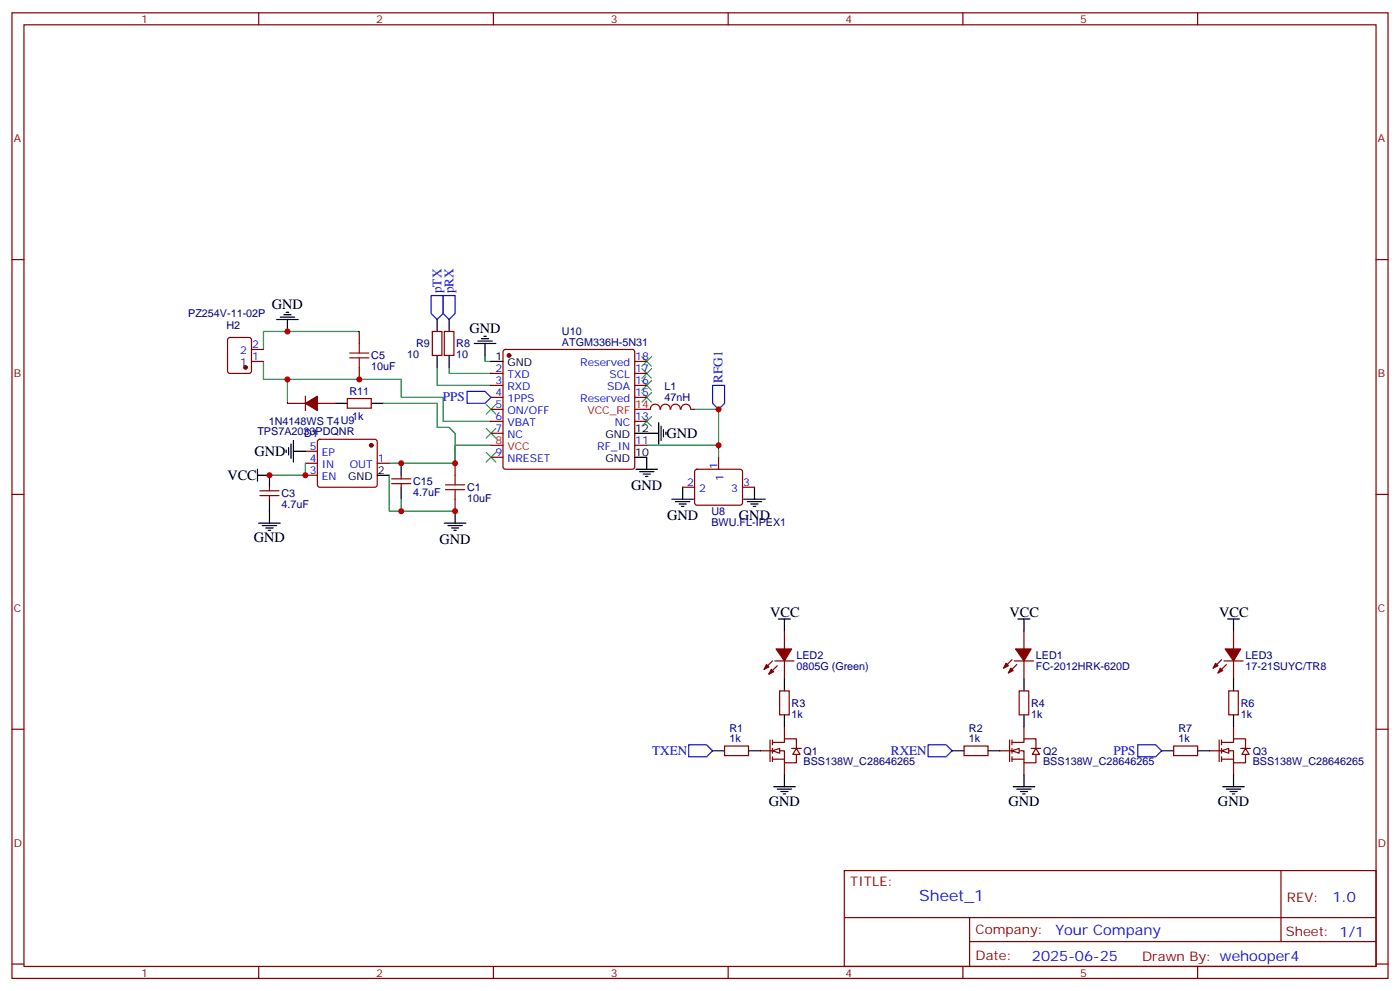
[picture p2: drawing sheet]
<svg xmlns="http://www.w3.org/2000/svg" width="412mm" height="292mm" viewBox="0 0 412 292" stroke-linecap="round" stroke-linejoin="round" font-family="sans-serif">
<g fill="none" stroke="#870000" stroke-width=".35">
<path d="M3.5 3.8h405.4v284.3h-405.4zM7.1 7.3h398.2v277.3h-398.2zM76.2 3.8v3.5M145.3 3.8v3.5M214.5 3.8v3.5M283.6 3.8v3.5M352.8 3.8v3.5M3.5 76.4h3.6M405.3 76.4h3.6M105.8 97.6v3.5M127.4 97.6h2.8v7.1h-2.8zM130.9 97.6h2.8v7.1h-2.8z"/>
<path d="M84.7 118.8h5.3M90 116.7v4.2M93.5 118.8h5.3M102.3 117.4h7.1v2.8h-7.1zM105.8 108.2v3.5M144.6 110h3.6M144.6 113.5h3.6M144.6 117h3.6M148.4 103.1l.5-.2h37.4l.5 .2 .2 .5v33.9l-.3 .5-.4 .2h-37.4l-.5-.3-.2-.4v-33.9zM187 110h3.5M187 113.5h3.5M187 117h3.5"/>
<path d="M187 106.4h3.5M90 136.4h3.5M90 139.9h3.5M90 132.9h3.5M93.7 129.6l.5-.2h16.2l.5 .2 .2 .5v12.7l-.2 .5-.5 .2h-16.2l-.5-.3-.2-.4v-12.7zM111.1 136.4h3.6M118.2 139.9v1.1M134.1 136.4v3.5M144.6 120.5h3.6M144.6 124.1h3.6M144.6 127.6h3.6M144.6 134.7h3.6"/>
<path d="M187 124.1h3.5M187 131.1h3.5M190.5 120.5h1.1M191.6 120.5a1.41 1.41 0 0 1 1.4-1.5 1.41 1.41 0 0 1 1.4 1.5M194.6 120.5a1.41 1.41 0 0 1 1.4-1.5 1.41 1.41 0 0 1 1.4 1.5M197.6 120.5a1.41 1.41 0 0 1 1.4-1.5 1.41 1.41 0 0 1 1.4 1.5M200.6 120.5a1.41 1.41 0 0 1 1.4-1.5 1.41 1.41 0 0 1 1.4 1.5M203.6 120.5h1M204.8 138.4l.5-.2h12.7l.5 .2 .2 .5v9.4l-.7 .5-13-.1-.4-.6v-9.2zM211.7 134.7v3.5M3.5 145.6h3.6M76.6 145.9h5.6"/>
<path d="M76.6 144.5h5.6M79.4 143.5v1M79.4 145.9v1.1M115.4 142.4h5.6M115.4 141h5.6M118.2 142.4v1.1M134.1 147v3.5M201.1 143.5h3.5M218.7 143.5h3.5M405.3 145.6h3.6M3.5 214.7h3.6M359.1 217.9v6.4"/>
<path d="M359.8 218.6h3.6v-1h3.5v2.8M359.8 217.9v1.4M363.4 214v3.6M405.3 214.7h3.6M356.3 221.1h7.1v3.5h3.5v-2.5M359.8 220.4v1.4M359.8 222.8v1.5M359.8 223.6h3.6M363.4 224.6v3.5M365.5 220.4h2.8M248.7 256.4h156.6v28.2h-156.6zM377.3 256.4v20.9"/>
<path d="M248.7 270.2h156.5M285.6 277.3h119.6M285.6 270.2v14.1M3.5 283.9h3.6M76.2 284.6v3.5M145.3 284.6v3.5M214.5 284.6v3.5M283.6 284.6v3.5M352.8 284.6v3.5M405.3 283.9h3.6"/>
</g>
<g fill="none" stroke="#008700" stroke-width=".35">
<path d="M105.8 97.6h-28.2v5.3M77.6 106.4v5.3h7.1M84.7 111.7h33.5v5.3h12.3v7.1h14.1M84.7 111.7v7.1M112.9 118.8h15.9v7h3.5l1.8 1.8v8.8M128.8 108.2v5.3h15.8M132.3 108.2v1.8h12.3M142.9 104.7v1.7h1.7M90 136.4v3.5h-10.6M114.7 139.9v10.6h19.4M114.7 136.4h19.4M144.6 131.1h-10.5v5.3"/>
<path d="M190.5 131.1h21.2M204.6 120.5h7.1v14.2M118.2 147v3.5"/>
</g>
<g fill="none" stroke="#000" stroke-width=".35">
<path d="M81.5 94.1h6.3M82.5 93.4h4.3M83.6 92.7h2.1M84.3 92h.7M84.7 94.1v3.5M128.8 94.1v3.5M132.3 94.1v3.5M141.8 99.7h2.1M142.5 99h.7M98.8 118.8h3.5M109.4 118.8h3.5M128.8 104.7v3.5"/>
<path d="M132.3 104.7v3.5M139.7 101.1h6.3M140.8 100.4h4.2M142.9 101.1v3.6M144.6 106.4h3.6M79.4 139.9v3.6M84.3 132.5v.7M85 131.8v2.1M85.7 130.8v4.2M86.4 132.9h3.6M86.4 129.7v6.4M111.1 139.9h3.6"/>
<path d="M118.2 136.4v3.5M187 134.7h3.5v3.5M187 127.6h7M187.3 138.2h6.4M188.4 138.9h4.2M189.4 139.6h2.2M194 124.4v6.4M194.7 125.5v4.2M195.4 126.5v2.2M196.1 127.2v.8M76.2 154.1h6.3M77.3 154.8h4.2"/>
<path d="M78.3 155.5h2.1M79 156.2h.7M79.4 147v7.1M118.2 143.5v3.5M130.9 154.1h6.3M131.9 154.8h4.3M133 155.5h2.1M133.7 156.2h.7M134.1 150.5v3.6M190.1 140.3h.8M197.9 147h6.4M199 147.7h4.2"/>
<path d="M200 148.4h2.1M200.7 149.1h.7M201.1 143.5v3.5M219.1 147h6.3M220.1 147.7h4.3M221.2 148.4h2.1M221.9 149.1h.7M222.2 143.5v3.5"/>
</g>
<path d="M127 87h3.5v5.3l-1.7 1.8-1.8-1.8zM130.5 87h3.6v5.3l-1.8 1.8-1.8-1.8zM137.6 115.3h5.3l1.7 1.7-1.7 1.8h-5.3zM209.9 113.5h3.5v5.3l-1.7 1.7-1.8-1.7z" fill="none" stroke="#00f" stroke-width=".35"/>
<g fill="#870000" stroke="#870000" stroke-width=".35">
<path d="M90 118.8l3.5-2.1v4.2z"/>
<circle cx="149.9" cy="104.7" r=".53"/>
<circle cx="109.4" cy="131.1" r=".53"/>
</g>
<g fill="none" stroke="#3c3" stroke-width=".35">
<path d="M143.2 119.1l2.8 2.9M146 119.1l-2.8 2.9M189.1 115.6l2.8 2.8M189.1 112.1l2.8 2.8M189.1 108.5l2.8 2.9M189.1 105l2.8 2.8M191.9 115.6l-2.8 2.8M191.9 112.1l-2.8 2.8M191.9 108.5l-2.8 2.9M191.9 105l-2.8 2.8M143.2 133.2l2.8 2.9M143.2 126.2l2.8 2.8"/>
<path d="M146 133.2l-2.8 2.9M146 126.2l-2.8 2.8M189.1 122.7l2.8 2.8M191.9 122.7l-2.8 2.8"/>
</g>
<path d="M103 105.4h5.7M103 104h5.7M105.8 101.1v2.9M105.8 105.4v2.8M134.1 139.9v2.9M131.2 144.2h5.7M131.2 142.8h5.7M134.1 144.2v2.8" fill="none" stroke="#a10000" stroke-width=".35"/>
<path d="M144.6 131.1h3.6M187 120.5h3.5" fill="none" stroke="#f00" stroke-width=".35"/>
<g fill="#fff" stroke="#870000" stroke-width=".35">
<path d="M366.9 220.4l1 1.7h-2.1z"/>
<path d="M359.8 221.1l2.1-.7v1.4z"/>
</g>
<path d="M297.4 217.9v6.4M298.1 218.6h3.5v-1h3.6v2.8M298.1 217.9v1.4M301.6 214v3.6M294.6 221.1h7v3.5h3.6v-2.5M298.1 220.4v1.4M298.1 222.8v1.5M298.1 223.6h3.5M301.6 224.6v3.5M303.7 220.4h2.9" fill="none" stroke="#870000" stroke-width=".35"/>
<g fill="#fff" stroke="#870000" stroke-width=".35">
<path d="M305.2 220.4l1 1.7h-2.1z"/>
<path d="M298.1 221.1l2.1-.7v1.4z"/>
</g>
<path d="M226.8 217.9v6.4M227.5 218.6h3.6v-1h3.5v2.8M227.5 217.9v1.4M231.1 214v3.6M224 221.1h7.1v3.5h3.5v-2.5M227.5 220.4v1.4M227.5 222.8v1.5M227.5 223.6h3.6M231.1 224.6v3.5M233.2 220.4h2.8" fill="none" stroke="#870000" stroke-width=".35"/>
<g fill="#fff" stroke="#870000" stroke-width=".35">
<path d="M234.6 220.4l1.1 1.7h-2.2z"/>
<path d="M227.5 221.1l2.2-.7v1.4z"/>
</g>
<g fill="#870000" stroke="#870000" stroke-width=".35">
<path d="M359.5 196.7l.7 .7-1.4 .8z"/>
<path d="M358.1 195.3l.7 .7-1.4 .7z"/>
<path d="M360.9 191.1h4.6l-2.1 3.5z"/>
<path d="M227.2 197.1l.7 .7-1.4 .7z"/>
<path d="M225.8 195.7l.7 .7-1.4 .7z"/>
<path d="M228.6 191.1h4.6l-2.1 3.5z"/>
<path d="M297.7 196.7l.7 .7-1.4 .8z"/>
<path d="M296.3 195.3l.7 .7-1.4 .7z"/>
<path d="M299.2 191.1h4.5l-2.1 3.5z"/>
<circle cx="72.3" cy="108.2" r=".53"/>
</g>
<g fill="none" stroke="#870000" stroke-width=".35">
<path d="M67.3 99.6l.4-.2h5.7l.6 .4 .1 9.5-.5 .6-5.9 .1-.6-.5-.1-9.4zM74.1 106.4h3.5M74.1 102.9h3.5M227.5 194.6l-2.4 2.5M228.2 194.6h5.7M229 196l-2.5 2.5M231.1 185.8v5.3M231.1 194.6v5.3M298.1 194.3l-2.5 2.4M298.8 194.6h5.6M299.5 195.7l-2.5 2.5M301.6 185.8v5.3"/>
<path d="M301.6 194.6v5.3M359.8 194.3l-2.4 2.4M360.5 194.6h5.7M361.2 195.7l-2.4 2.5M363.4 185.8v5.3M363.4 194.6v5.3M213.4 219.7h7.1v2.8h-7.1zM229.7 203.4h2.8v7.1h-2.8zM284 219.7h7v2.8h-7zM300.2 203.4h2.8v7.1h-2.8zM345.7 219.7h7.1v2.8h-7.1zM361.9 203.4h2.9v7.1h-2.9z"/>
</g>
<g fill="none" stroke="#000" stroke-width=".35">
<path d="M75.8 139.9h3.6M75.8 138.2v3.5M229.3 182.3h3.5M231.1 182.3v3.5M231.1 199.9v3.5M299.9 182.3h3.5M301.6 182.3v3.5M301.6 199.9v3.5M361.6 182.3h3.5M363.4 182.3v3.5M363.4 199.9v3.5M231.1 210.5v3.5"/>
<path d="M301.6 210.5v3.5M363.4 210.5v3.5M209.9 221.1h3.5M220.5 221.1h3.5M227.9 231.7h6.3M229 232.4h4.2M230 233.1h2.1M230.7 233.8h.7M231.1 228.1v3.6M280.5 221.1h3.5M291 221.1h3.6M298.4 231.7h6.4"/>
<path d="M299.5 232.4h4.2M300.6 233.1h2.1M301.3 233.8h.7M301.6 228.1v3.6M342.2 221.1h3.5M352.8 221.1h3.5M360.2 231.7h6.3M361.2 232.4h4.3M362.3 233.1h2.1M363 233.8h.7M363.4 228.1v3.6"/>
</g>
<path d="M202.8 219.3h5.3l1.8 1.8-1.8 1.7h-5.3zM273.4 219.3h5.3l1.8 1.8-1.8 1.7h-5.3zM335.1 219.3h5.3l1.8 1.8-1.8 1.7h-5.3z" fill="none" stroke="#00f" stroke-width=".35"/>
<g fill="#c00">
<circle cx="211.7" cy="131.1" r=".88"/>
<circle cx="211.7" cy="120.5" r=".88"/>
<circle cx="105.8" cy="111.7" r=".88"/>
<circle cx="84.7" cy="97.6" r=".88"/>
<circle cx="84.7" cy="111.7" r=".88"/>
<circle cx="134.1" cy="136.4" r=".88"/>
<circle cx="90" cy="139.9" r=".88"/>
<circle cx="134.1" cy="150.5" r=".88"/>
<circle cx="118.2" cy="136.4" r=".88"/>
<circle cx="118.2" cy="150.5" r=".88"/>
<circle cx="79.4" cy="139.9" r=".88"/>
</g>
<text font-size="4.6" fill="#00f" x="270.8" y="265.4">Sheet_1</text>
<g font-size="4.2">
<text x="80.1" y="90.9">GND</text>
<text x="138.3" y="98">GND</text>
<text x="196.3" y="129.1">GND</text>
<text x="75" y="134.3">GND</text>
<text x="67" y="141.4">VCC</text>
<text x="185.9" y="144.3">GND</text>
<text x="196.5" y="153.1">GND</text>
<text x="217.7" y="153.1">GND</text>
<text x="74.8" y="159.7">GND</text>
<text x="129.5" y="160.1">GND</text>
<text x="226.8" y="181.6">VCC</text>
<text x="297.4" y="181.6">VCC</text>
<text x="359.1" y="181.6">VCC</text>
<text x="226.5" y="237.3">GND</text>
<text x="297" y="237.3">GND</text>
<text x="358.8" y="237.3">GND</text>
</g>
<g font-size="4.2" fill="#00f">
<text x="392.5" y="265.6">1.0</text>
<text x="310.9" y="275.2">Your Company</text>
<text x="304" y="283">2025-06-25</text>
</g>
<g font-size="3.9" fill="#00f">
<text x="130.1" y="86.3" transform="rotate(-90 130.1 86.3)">pTX</text>
<text x="133.6" y="86.3" transform="rotate(-90 133.6 86.3)">pRX</text>
<text x="212.9" y="112.8" transform="rotate(-90 212.9 112.8)">RFG1</text>
<text x="130.5" y="118.2">PPS</text>
<text x="192.1" y="222.4">TXEN</text>
<text x="262.5" y="222.4">RXEN</text>
<text x="328" y="222.3">PPS</text>
</g>
<g font-size="3.9" fill="#800">
<text x="250.5" y="260.9">TITLE:</text>
<text x="379.1" y="265.6">REV:</text>
<text x="287.4" y="275.1">Company:</text>
<text x="378.7" y="275.8">Sheet: 1/1</text>
<text x="287.4" y="282.8">Date:</text>
<text x="336.4" y="282.9">Drawn By: wehooper4</text>
</g>
<g font-size="3.2" fill="#800">
<text x="41.6" y="6.8">1</text>
<text x="110.8" y="6.8">2</text>
<text x="179.9" y="6.8">3</text>
<text x="249.1" y="6.8">4</text>
<text x="318.2" y="6.8">5</text>
<text x="4.1" y="41.9">A</text>
<text x="405.9" y="41.9">A</text>
<text x="4.1" y="111">B</text>
<text x="405.9" y="111">B</text>
<text x="4.1" y="180.2">C</text>
<text x="405.9" y="180.2">C</text>
<text x="4.1" y="249.3">D</text>
<text x="405.9" y="249.3">D</text>
<text x="41.6" y="287.6">1</text>
<text x="110.8" y="287.6">2</text>
<text x="179.9" y="287.6">3</text>
<text x="249.1" y="287.6">4</text>
<text x="318.2" y="287.6">5</text>
</g>
<g font-size="3.2" fill="#000080">
<text x="55.4" y="93.5">PZ254V-11-02P</text>
<text x="66.7" y="97">H2</text>
<text x="165.5" y="101.8">ATGM336H-5N31</text>
<text x="165.5" y="98.6">U10</text>
<text x="109.4" y="105.8">C5</text>
<text x="119.9" y="105.4">10</text>
<text x="122.6" y="102.3">R9</text>
<text x="134.4" y="105.4">10</text>
<text x="134.4" y="102.3">R8</text>
<text x="109.4" y="109.1">10uF</text>
<text x="102.9" y="116.4">R11</text>
<text x="195.7" y="118">47nH</text>
<text x="195.7" y="114.8">L1</text>
<text x="79.2" y="125.2">1N4148WS T4U9</text>
<text x="103.7" y="123.7">1k</text>
<text x="75.8" y="128.1">TPS7A2033PDQNR</text>
<text x="89.6" y="128.7">D1</text>
<text x="121.7" y="142.9">C15</text>
<text x="82.9" y="149.6">4.7uF</text>
<text x="82.9" y="146.4">C3</text>
<text x="121.7" y="146">4.7uF</text>
<text x="137.6" y="147.9">10uF</text>
<text x="137.6" y="144.6">C1</text>
<text x="209.6" y="154.9">BWU.FL-IPEX1</text>
<text x="209.6" y="151.7">U8</text>
<text x="234.6" y="197.2">0805G (Green)</text>
<text x="234.6" y="194">LED2</text>
<text x="305.2" y="197.2">FC-2012HRK-620D</text>
<text x="305.2" y="194">LED1</text>
<text x="366.9" y="197.1">17-21SUYC/TR8</text>
<text x="366.9" y="194">LED3</text>
<text x="233.2" y="208.1">R3</text>
<text x="303.7" y="208.1">R4</text>
<text x="365.5" y="208.1">R6</text>
<text x="214.9" y="215.4">R1</text>
<text x="233.2" y="211.3">1k</text>
<text x="285.4" y="215.4">R2</text>
<text x="303.7" y="211.3">1k</text>
<text x="347.1" y="215.4">R7</text>
<text x="365.5" y="211.3">1k</text>
<text x="214.9" y="218.6">1k</text>
<text x="285.4" y="218.6">1k</text>
<text x="347.1" y="218.6">1k</text>
<text x="236.7" y="225.3">BSS138W_C28646265</text>
<text x="236.7" y="222.2">Q1</text>
<text x="307.3" y="225.3">BSS138W_C28646265</text>
<text x="307.3" y="222.2">Q2</text>
<text x="369" y="225.3">BSS138W_C28646265</text>
<text x="369" y="222.2">Q3</text>
</g>
<g font-size="3.2" fill="#00f">
<text x="70.8" y="107.8">1</text>
<text x="70.8" y="104.3">2</text>
<text x="74.3" y="106.1">1</text>
<text x="74.3" y="102.6">2</text>
<text x="170.9" y="107.8">Reserved</text>
<text x="187.1" y="106.1">18</text>
<text x="146" y="109.6">2</text>
<text x="146" y="113.1">3</text>
<text x="149.5" y="111.4">TXD</text>
<text x="179.5" y="111.4">SCL</text>
<text x="187.1" y="113.1">16</text>
<text x="187.1" y="109.6">17</text>
<text x="146" y="116.7">4</text>
<text x="149.5" y="114.9">RXD</text>
<text x="149.5" y="118.4">1PPS</text>
<text x="170.9" y="118.4">Reserved</text>
<text x="178.9" y="114.9">SDA</text>
<text x="187.1" y="116.7">15</text>
<text x="146" y="120.2">5</text>
<text x="146" y="123.7">6</text>
<text x="149.5" y="122">ON/OFF</text>
<text x="149.5" y="125.5">VBAT</text>
<text x="181.1" y="125.5">NC</text>
<text x="187.1" y="123.7">13</text>
<text x="146" y="127.2">7</text>
<text x="149.5" y="129">NC</text>
<text x="187.1" y="130.8">11</text>
<text x="91.3" y="136.1">4</text>
<text x="91.3" y="132.5">5</text>
<text x="94.8" y="137.8">IN</text>
<text x="94.8" y="134.3">EP</text>
<text x="103" y="137.8">OUT</text>
<text x="111.3" y="136.1">1</text>
<text x="146" y="134.3">9</text>
<text x="149.5" y="136.1">NRESET</text>
<text x="175.9" y="132.5">RF_IN</text>
<text x="91.3" y="139.6">3</text>
<text x="94.8" y="141.4">EN</text>
<text x="202.4" y="143.1">2</text>
<text x="211.3" y="138" transform="rotate(-90 211.3 138)">1</text>
<text x="213.1" y="141.5" transform="rotate(-90 213.1 141.5)">1</text>
<text x="218.9" y="143.1">3</text>
<text x="205.9" y="144.9">2</text>
<text x="215.4" y="144.9">3</text>
</g>
<g font-size="3.2">
<text x="146" y="106.1">1</text>
<text x="149.5" y="107.8">GND</text>
<text x="178.4" y="129">GND</text>
<text x="187.1" y="127.2">12</text>
<text x="178.4" y="136.1">GND</text>
<text x="187.1" y="134.3">10</text>
<text x="102.5" y="141.4">GND</text>
<text x="111.3" y="139.6">2</text>
</g>
<g font-size="3.2" fill="#f00">
<text x="173" y="122">VCC_RF</text>
<text x="187.1" y="120.2">14</text>
<text x="146" y="130.8">8</text>
<text x="149.5" y="132.5">VCC</text>
</g>
</svg>
